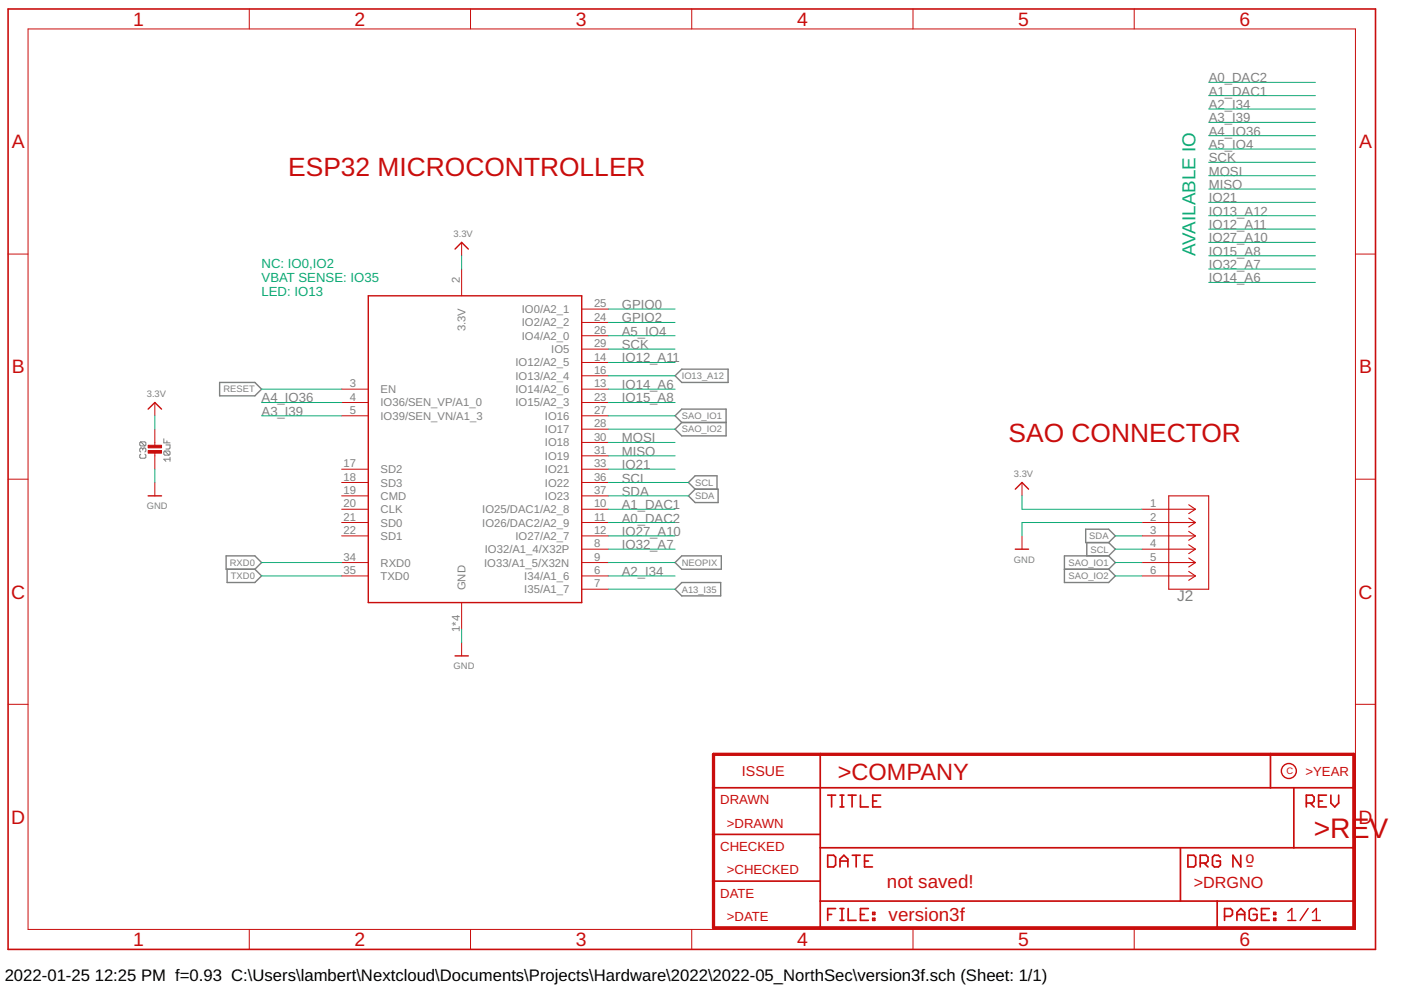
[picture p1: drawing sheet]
<svg xmlns="http://www.w3.org/2000/svg" width="297mm" height="210mm" viewBox="0 0 297 210" stroke-linecap="round" stroke-linejoin="round" font-family="sans-serif">
<g fill="none" stroke="#808080" stroke-width=".21">
<path d="M29.8 96.3l-.2 .2v.4l.2 .3h.9l.2-.3v-.4l-.2-.2M29.8 93.7l-.2 .2v.4l.2 .3h.9M29.8 93.7h.9l.2 .2v.4l-.2 .3M29.8 93.7l.9 .9M30.3 95.2l-.2-.2-.5 .2v.4l.2 .2M30.3 95.2l.2-.2 .4 .2v.4l-.2 .2M30.3 95.2v.2M34.7 93v.9h1.3M34.9 95.6h.9l.2 .2v.5l-.2 .2M34.9 95.6l-.2 .2v.5l.2 .2h.9M34.9 95.6l.9 .9M35.2 94.3h.8v.7l-.2 .2h-.6"/>
<path d="M35.4 93.5v.4M36 97.4h-1.3l.5 .4M36 96.9v.9"/>
</g>
<g fill="none" stroke="#808080" stroke-width=".3">
<path d="M143.1 79.7l1.4-1.4h9.9v2.8h-9.9zM46.6 81.1h7.4l1.5 1.4-1.5 1.4h-7.4zM143.1 88.2l1.4-1.5h9.4v5.7h-9.4l-1.4-1.4 1.4-1.4zM144.5 89.6h9.4M47.9 117.9h6.1l1.5 1.4-1.5 1.4h-6.1zM143.1 119.3l1.4-1.4h8.4v2.8h-8.4zM146 105.1l1.4-1.4h4.9v2.9h-4.9zM147.4 103.7l-1.4-1.4 1.4-1.4h4.6v2.8M230.2 112.2h4.9l1.4 1.4-1.4 1.4h-4.9zM230.4 115v2.9M235.1 117.9h-9.4v5.6h9.4l1.4-1.4-1.4-1.4M235.1 115l1.4 1.4-1.4 1.5"/>
<path d="M235.1 117.9l1.4 1.4-1.4 1.4M48.2 120.7v2.8h5.8l1.5-1.4-1.5-1.4M144.5 123.5h8.3v2.8h-8.3l-1.4-1.4zM225.7 120.7h9.4"/>
</g>
<path d="M151.3 159.9h135.7v36.8h-135.7z" fill="none" stroke="#c90d0c" stroke-width=".7"/>
<g fill="none" stroke="#c90d0c" stroke-width=".36">
<path d="M173.9 159.9v36.8M269.4 159.9v7.1M151.3 167h135.7M151.3 176.9h22.6M173.9 179.7h113.1M175.5 168.6h1.7M176.3 168.6v2.5M178.1 168.6h.8M178.1 171.1h.8M178.5 168.6v2.5M179.8 168.6h1.7M180.7 168.6v2.5"/>
<path d="M182.4 168.6v2.5h1.7M185 169.8h.9M186.7 168.6h-1.7v2.5h1.7M250.3 179.7v11.4M274.3 167v12.7M277 170.3h1.2l.4-.5v-.8l-.4-.4h-1.2v2.5M277.8 170.3l.8 .8M279.6 169.8h.8M281.2 168.6h-1.6v2.5h1.6M282.2 168.6v1.7l.8 .8 .8-.8v-1.7M151.3 186.8h22.6M173.9 191.1h113.1"/>
<path d="M175.5 181.3h1.2l.5 .4v1.7l-.5 .4h-1.2zM175.5 193.9h.8M177.2 192.6h-1.7v2.5M178.1 182.6h1.7M178.1 183.8v-1.6l.8-.9 .9 .9v1.6M178.1 192.6h.8M178.1 195.1h.8M178.5 192.6v2.5M179.8 192.6v2.5h1.7M180.7 181.3h1.7M181.5 181.3v2.5M182.4 193.9h.9"/>
<path d="M183.3 182.6h.8M184.1 192.6h-1.7v2.5h1.7M185 181.3h-1.7v2.5h1.7M185 193.5h.5v.4h-.5zM185 194.7h.5v.4h-.5zM251.9 181.3h1.2l.4 .4v1.7l-.4 .4h-1.2zM254.5 183h1.2l.4-.4v-.9l-.4-.4h-1.2v2.5M255.3 183l.8 .8M258.1 191.1v5.6M258.7 181.7l-.4-.4h-.8l-.4 .4v1.7l.4 .4h.8l.4-.4v-.8h-.8M259.6 194.3h1.3l.4-.4v-.8l-.4-.5h-1.3v2.5M262.3 193.9h1.6"/>
<path d="M262.3 195.1v-1.6l.8-.9 .8 .9v1.6M263.1 181.3v2.5l-1.7-2.5v2.5M266.5 193.1l-.4-.5h-.8l-.4 .5v1.6l.4 .4h.8l.4-.4v-.8h-.8M267.5 193.9h.8M269.1 192.6h-1.6v2.5h1.6M270.1 193.5h.4v.4h-.4zM270.1 194.7h.4v.4h-.4z"/>
</g>
<g fill="none" stroke="#c90d0c" stroke-width=".3">
<path d="M96.5 52.8l1.4-1.4 1.4 1.4M78.1 62.7h45.2v65.1h-45.2zM31.4 86.7l1.4-1.4 1.4 1.4M31.4 105.1h2.8M215.3 103.7l1.4-1.4 1.4 1.4M215.3 116.4h2.8M96.5 139.1h2.8M264.4 183.6h1.1M273 193.5l.9-.9v2.6M273 195.2h1.7M277.3 192.6l-1.6 2.6M278.3 195.2h1.7"/>
<path d="M278.3 193.5l.8-.9v2.6"/>
<circle cx="273.3" cy="163.5" r="1.59"/>
</g>
<g fill="none" stroke="#c90d0c" stroke-width=".21">
<path d="M5.9 6.1h281.5v191h-281.5zM52.9 1.9v4.2M99.8 1.9v4.2M146.7 1.9v4.2M193.6 1.9v4.2M240.5 1.9v4.2M1.7 53.9h4.2M97.9 51.4v2.8M97.9 57v5.7M287.4 53.9h4.2M123.3 65.5h5.7M123.3 68.4h5.7"/>
<path d="M123.3 71.2h5.7M123.3 74h5.7M123.3 79.7h5.7M123.3 76.9h5.7M32.8 85.3v2.9M32.8 91v3.7M32.8 95.8v3.7M72.4 82.5h5.7M72.4 85.3h5.7M72.4 88.2h5.7M72.4 99.5h5.7M123.3 82.5h5.7"/>
<path d="M123.3 85.3h5.7M123.3 88.2h5.7M123.3 91h5.7M123.3 93.8h5.7M123.3 96.6h5.7M123.3 99.5h5.7M1.7 101.6h4.2M32.8 102.3v2.8M72.4 105.1h5.7M72.4 110.8h5.7M72.4 108h5.7M72.4 113.6h5.7"/>
<path d="M72.4 119.3h5.7M72.4 102.3h5.7M123.3 105.1h5.7M123.3 110.8h5.7M123.3 108h5.7M123.3 113.6h5.7M123.3 116.4h5.7M123.3 119.3h5.7M123.3 102.3h5.7M216.7 102.3v2.8M216.7 113.6v2.8M242.1 110.8h5.7"/>
<path d="M242.1 108h5.7M242.1 113.6h5.7M242.1 116.4h5.7M242.1 119.3h5.7M287.4 101.6h4.2M72.4 122.1h5.7M97.9 127.8v5.6M97.9 136.2v2.9M123.3 122.1h5.7M123.3 124.9h5.7M242.1 122.1h5.7M1.7 149.3h4.2"/>
<path d="M287.4 149.3h4.2M52.9 197.1v4.2M99.8 197.1v4.2M146.7 197.1v4.2M193.6 197.1v4.2M240.5 197.1v4.2"/>
</g>
<path d="M1.7 1.9h289.9v199.4h-289.9z" fill="none" stroke="#c90d0c" stroke-width=".34"/>
<g fill="#c90d0c" stroke="#c90d0c" stroke-width=".21">
<path d="M31.4 95.5h2.8v.6h-2.8z"/>
<path d="M31.4 94.4h2.8v.6h-2.8z"/>
</g>
<g fill="none" stroke="#c90d0c" stroke-width=".23">
<path d="M247.8 108h5.6M247.8 110.8h5.6M247.8 113.6h5.6M247.8 116.4h5.6M247.8 119.3h5.6M247.8 105.1h8.5v19.8h-8.5zM252 107l1.4 1M252 109.9l1.4 .9M252 112.7l1.4 .9M252 115.5l1.4 .9M252 118.3l1.4 1M253.4 108l-1.4 .9"/>
<path d="M253.4 110.8l-1.4 .9M253.4 113.6l-1.4 1M253.4 116.4l-1.4 1M253.4 119.3l-1.4 .9M247.8 122.1h5.6M252 121.2l1.4 .9M253.4 122.1l-1.4 .9"/>
</g>
<g fill="none" stroke="#0dab76" stroke-width=".21">
<path d="M256.3 17.5h22.6M256.3 20.3h22.6M256.3 37.3h22.6M256.3 31.6h22.6M256.3 34.4h22.6M256.3 28.8h22.6M256.3 26h22.6M256.3 23.1h22.6M97.9 54.2v2.8M256.3 57h22.6M256.3 51.4h22.6M256.3 40.1h22.6"/>
<path d="M256.3 45.7h22.6M256.3 48.6h22.6M256.3 54.2h22.6M256.3 42.9h22.6M256.3 59.9h22.6M129 65.5h14.1M129 68.4h14.1M129 71.2h14.1M129 74h14.1M129 79.7h14.1M129 76.9h14.1M32.8 88.2v2.8"/>
<path d="M32.8 99.5v2.8M55.5 82.5h16.9M55.5 85.3h16.9M55.5 88.2h16.9M129 82.5h14.1M129 93.8h14.1M129 96.6h14.1M129 85.3h14.1M129 88.2h14.1M129 99.5h14.1M129 91h14.1M55.5 119.3h16.9"/>
<path d="M129 110.8h14.1M129 108h14.1M129 119.3h14.1M129 105.1h17M129 113.6h14.1M129 102.3h17M129 116.4h14.1M216.7 105.1v2.9h25.4M236.5 119.3h5.6M236.5 113.6h5.6M236.5 116.4h5.6M242.1 110.8h-25.4v2.8"/>
<path d="M55.5 122.1h16.9M97.9 133.4v2.8M129 122.1h14.1M129 124.9h14.1M236.5 122.1h5.6"/>
</g>
<text font-size="6" fill="#c90d0c" x="278.6" y="177.6">&gt;REV</text>
<g font-size="5.6" fill="#c90d0c">
<text x="61.1" y="37.3">ESP32 MICROCONTROLLER</text>
<text x="213.8" y="93.8">SAO CONNECTOR</text>
</g>
<text font-size="5" fill="#c90d0c" x="177.6" y="165.4">&gt;COMPANY</text>
<g font-size="4.1" fill="#c90d0c">
<text x="28.3" y="5.5">1</text>
<text x="75.2" y="5.5">2</text>
<text x="122.1" y="5.5">3</text>
<text x="169" y="5.5">4</text>
<text x="215.9" y="5.5">5</text>
<text x="262.8" y="5.5">6</text>
<text x="2.5" y="31.4">A</text>
<text x="288.2" y="31.4">A</text>
<text x="2.5" y="79.2">B</text>
<text x="288.2" y="79.2">B</text>
<text x="2.4" y="126.9">C</text>
<text x="288" y="126.9">C</text>
<text x="2.4" y="174.6">D</text>
<text x="288" y="174.6">D</text>
<text x="28.3" y="200.6">1</text>
<text x="75.2" y="200.6">2</text>
<text x="122.1" y="200.6">3</text>
<text x="169" y="200.6">4</text>
<text x="215.9" y="200.6">5</text>
<text x="262.8" y="200.6">6</text>
</g>
<text font-size="4" fill="#0dab76" x="253.4" y="54.2" transform="rotate(-90 253.4 54.2)">AVAILABLE IO</text>
<g font-size="4" fill="#c90d0c">
<text x="188.1" y="188.2">not saved!</text>
<text x="188.4" y="195.3">version3f</text>
</g>
<g font-size="3.5">
<text x="1" y="207.9">2022-01-25</text>
<text x="20.1" y="207.9">12:25 PM f=0.93 C:\Users\lambert\Nextcloud\Documents\Projects\Hardware\2022\2022-05_NorthSec\version3f.sch (Sheet: 1/1)</text>
</g>
<g font-size="3.4" fill="#c90d0c">
<text x="264.1" y="182.9">o</text>
<text x="253.1" y="188.2">&gt;DRGNO</text>
</g>
<text font-size="3.3" fill="#808080" x="249.6" y="127.5">J2</text>
<text font-size="3" fill="#c90d0c" x="157.3" y="164.5">ISSUE</text>
<g font-size="2.8" fill="#808080">
<text x="256.3" y="17.5">A0_DAC2</text>
<text x="256.3" y="20.3">A1_DAC1</text>
<text x="256.3" y="23.1">A2_I34</text>
<text x="256.3" y="28.8">A4_IO36</text>
<text x="256.3" y="25.9">A3_I39</text>
<text x="256.3" y="31.6">A5_IO4</text>
<text x="256.3" y="34.4">SCK</text>
<text x="256.3" y="37.3">MOSI</text>
<text x="256.3" y="40.1">MISO</text>
<text x="256.3" y="45.7">IO13_A12</text>
<text x="256.3" y="42.9">IO21</text>
<text x="256.3" y="51.4">IO27_A10</text>
<text x="256.3" y="48.6">IO12_A11</text>
<text x="256.3" y="57.1">IO32_A7</text>
<text x="256.3" y="54.2">IO15_A8</text>
<text x="256.3" y="59.9">IO14_A6</text>
<text x="131.8" y="65.5">GPIO0</text>
<text x="131.8" y="68.4">GPIO2</text>
<text x="131.8" y="71.2">A5_IO4</text>
<text x="131.8" y="74">SCK</text>
<text x="131.8" y="76.9">IO12_A11</text>
<text x="131.8" y="82.5">IO14_A6</text>
<text x="55.5" y="85.3">A4_IO36</text>
<text x="55.5" y="88.2">A3_I39</text>
<text x="131.8" y="85.3">IO15_A8</text>
<text x="131.8" y="93.8">MOSI</text>
<text x="131.8" y="96.6">MISO</text>
<text x="131.8" y="99.5">IO21</text>
<text x="131.8" y="108">A1_DAC1</text>
<text x="131.8" y="105.1">SDA</text>
<text x="131.8" y="102.3">SCL</text>
<text x="131.8" y="110.8">A0_DAC2</text>
<text x="131.8" y="113.6">IO27_A10</text>
<text x="131.8" y="116.4">IO32_A7</text>
<text x="131.8" y="122.1">A2_I34</text>
</g>
<g font-size="2.8" fill="#0dab76">
<text x="55.5" y="56.8">NC: IO0,IO2</text>
<text x="55.5" y="59.7">VBAT SENSE: IO35</text>
<text x="55.5" y="62.7">LED: IO13</text>
</g>
<g font-size="2.8" fill="#c90d0c">
<text x="276.8" y="164.5">&gt;YEAR</text>
<text x="152.7" y="170.6">DRAWN</text>
<text x="154.1" y="175.5">&gt;DRAWN</text>
<text x="152.7" y="180.5">CHECKED</text>
<text x="154.1" y="185.4">&gt;CHECKED</text>
<text x="152.7" y="190.3">DATE</text>
<text x="154.1" y="195.3">&gt;DATE</text>
</g>
<g font-size="2.4" fill="#808080">
<text x="97.5" y="60.1" transform="rotate(-90 97.5 60.1)">2</text>
<text x="125.9" y="65.1">25</text>
<text x="98.7" y="70.2" transform="rotate(-90 98.7 70.2)">3.3V</text>
<text x="110.6" y="66.4">IO0/A2_1</text>
<text x="110.6" y="69.2">IO2/A2_2</text>
<text x="125.9" y="68">24</text>
<text x="125.9" y="70.8">26</text>
<text x="109.3" y="77.7">IO12/A2_5</text>
<text x="110.6" y="72">IO4/A2_0</text>
<text x="116.9" y="74.9">IO5</text>
<text x="125.9" y="73.6">29</text>
<text x="125.9" y="76.5">14</text>
<text x="74.1" y="82.1">3</text>
<text x="80.7" y="83.4">EN</text>
<text x="109.3" y="80.5">IO13/A2_4</text>
<text x="109.3" y="83.4">IO14/A2_6</text>
<text x="125.9" y="79.3">16</text>
<text x="125.9" y="82.1">13</text>
<text x="74.1" y="84.9">4</text>
<text x="74.1" y="87.8">5</text>
<text x="80.7" y="86.2">IO36/SEN_VP/A1_0</text>
<text x="80.7" y="89">IO39/SEN_VN/A1_3</text>
<text x="109.3" y="86.2">IO15/A2_3</text>
<text x="115.5" y="89">IO16</text>
<text x="125.9" y="84.9">23</text>
<text x="125.9" y="87.8">27</text>
<text x="115.5" y="91.8">IO17</text>
<text x="115.5" y="94.7">IO18</text>
<text x="125.9" y="90.6">28</text>
<text x="125.9" y="93.4">30</text>
<text x="72.8" y="99.1">17</text>
<text x="72.8" y="101.9">18</text>
<text x="80.7" y="100.3">SD2</text>
<text x="115.5" y="97.5">IO19</text>
<text x="115.5" y="100.3">IO21</text>
<text x="125.9" y="96.3">31</text>
<text x="125.9" y="99.1">33</text>
<text x="125.9" y="101.9">36</text>
<text x="72.8" y="104.7">19</text>
<text x="72.8" y="107.6">20</text>
<text x="80.7" y="103.2">SD3</text>
<text x="80.7" y="106">CMD</text>
<text x="115.5" y="106">IO23</text>
<text x="115.5" y="103.1">IO22</text>
<text x="125.9" y="104.7">37</text>
<text x="125.9" y="107.6">10</text>
<text x="243.9" y="107.6">1</text>
<text x="72.8" y="110.4">21</text>
<text x="72.8" y="113.2">22</text>
<text x="80.7" y="108.8">CLK</text>
<text x="80.7" y="111.6">SD0</text>
<text x="102.3" y="111.6">IO26/DAC2/A2_9</text>
<text x="102.3" y="108.8">IO25/DAC1/A2_8</text>
<text x="125.9" y="110.4">11</text>
<text x="125.9" y="113.2">12</text>
<text x="243.9" y="110.4">2</text>
<text x="243.9" y="113.2">3</text>
<text x="72.8" y="118.9">34</text>
<text x="80.7" y="114.5">SD1</text>
<text x="102.8" y="117.3">IO32/A1_4/X32P</text>
<text x="109.3" y="114.5">IO27/A2_7</text>
<text x="125.9" y="116.1">8</text>
<text x="125.9" y="118.9">9</text>
<text x="243.9" y="116.1">4</text>
<text x="243.9" y="118.9">5</text>
<text x="72.8" y="121.7">35</text>
<text x="80.7" y="120.1">RXD0</text>
<text x="80.7" y="123">TXD0</text>
<text x="98.7" y="125.2" transform="rotate(-90 98.7 125.2)">GND</text>
<text x="102.7" y="120.1">IO33/A1_5/X32N</text>
<text x="111.2" y="122.9">I34/A1_6</text>
<text x="111.2" y="125.8">I35/A1_7</text>
<text x="125.9" y="121.7">6</text>
<text x="125.9" y="124.5">7</text>
<text x="243.9" y="121.7">6</text>
<text x="97.5" y="134" transform="rotate(-90 97.5 134)">1*4</text>
</g>
<g font-size="2" fill="#808080">
<text x="96.2" y="50.3">3.3V</text>
<text x="47.4" y="83.2">RESET</text>
<text x="144.6" y="80.4">IO13_A12</text>
<text x="31.1" y="84.2">3.3V</text>
<text x="144.6" y="88.9">SAO_IO1</text>
<text x="144.6" y="91.7">SAO_IO2</text>
<text x="215" y="101.2">3.3V</text>
<text x="31.1" y="108">GND</text>
<text x="147.4" y="105.8">SDA</text>
<text x="147.4" y="103">SCL</text>
<text x="48.7" y="120">RXD0</text>
<text x="144.6" y="120">NEOPIX</text>
<text x="215" y="119.3">GND</text>
<text x="226.6" y="120">SAO_IO1</text>
<text x="231" y="114.3">SDA</text>
<text x="231.2" y="117.2">SCL</text>
<text x="49" y="122.8">TXD0</text>
<text x="144.6" y="125.6">A13_I35</text>
<text x="226.6" y="122.8">SAO_IO2</text>
<text x="96.2" y="141.9">GND</text>
</g>
<text font-size="2" fill="#c90d0c" x="272.7" y="164.2">C</text>
</svg>
